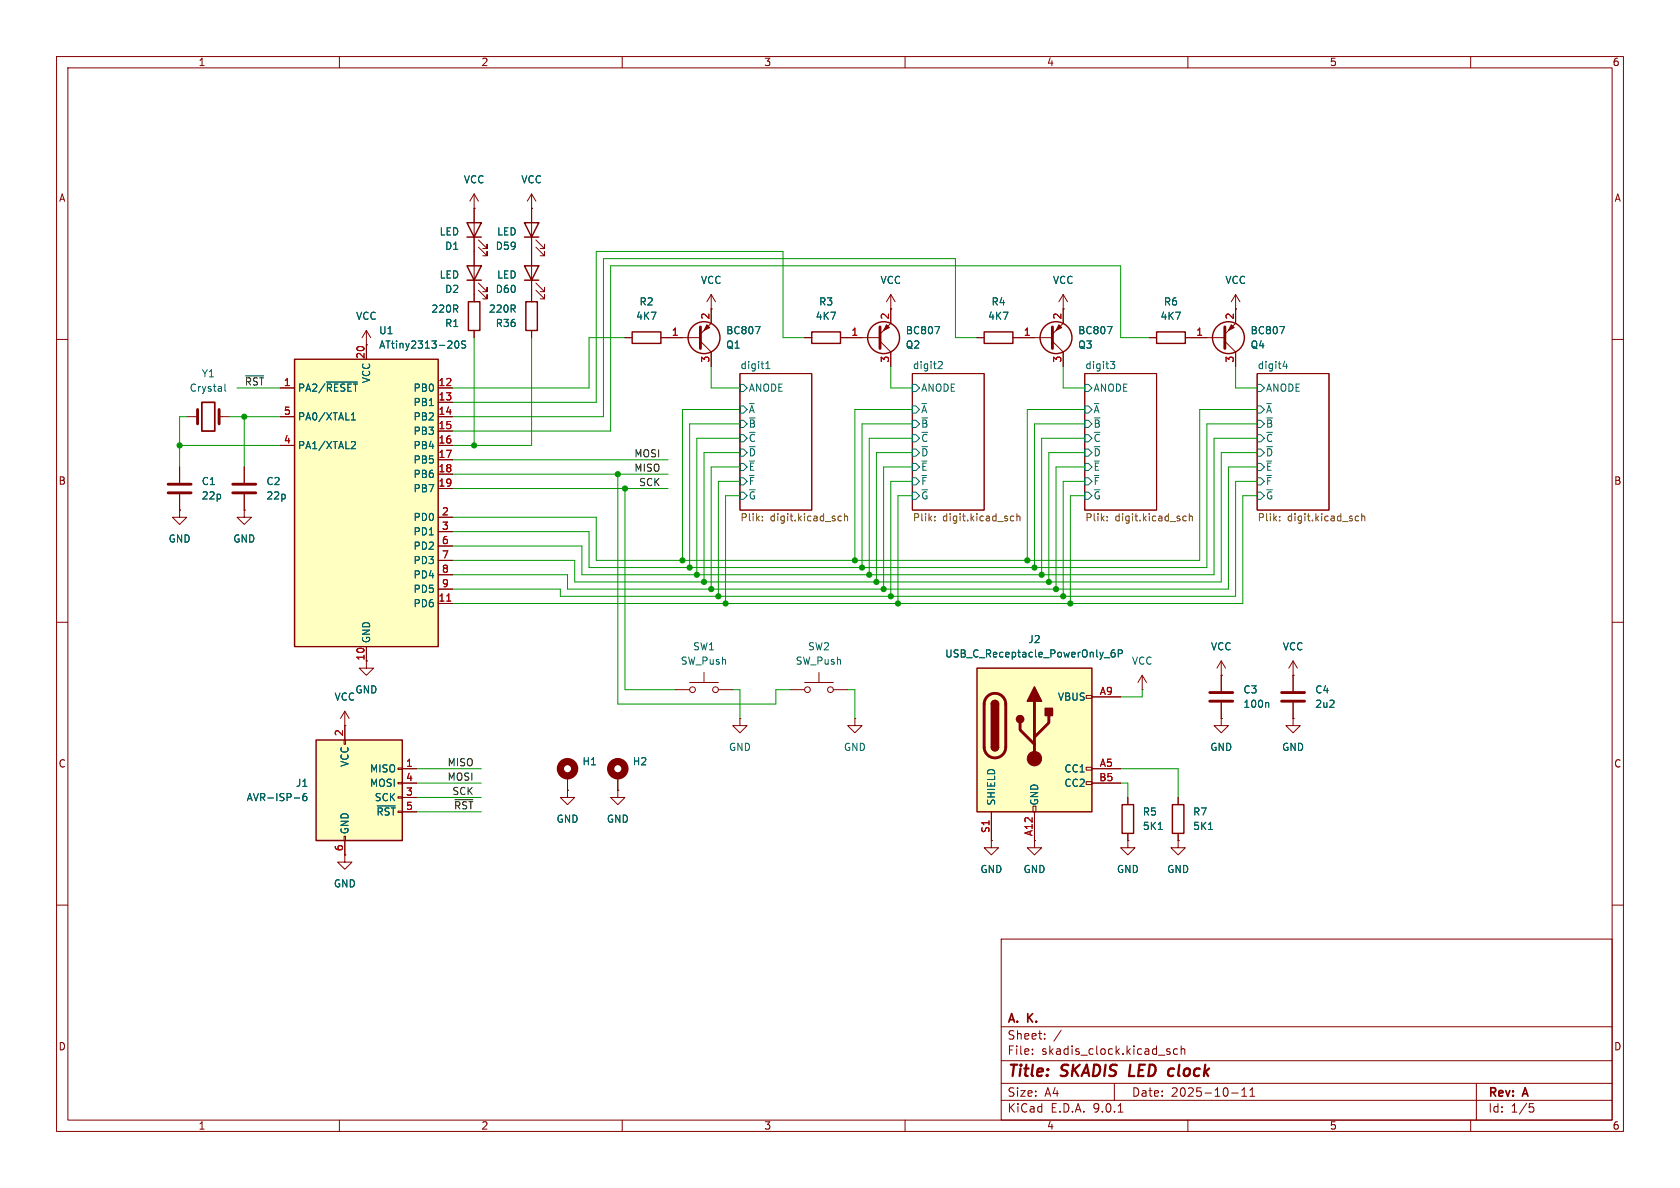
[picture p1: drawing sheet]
<svg xmlns="http://www.w3.org/2000/svg" width="297mm" height="210mm" viewBox="0 0 297 210" stroke-linecap="round" stroke-linejoin="round" font-family="sans-serif">
<g fill="none" stroke="#840000" stroke-width=".18">
<path d="M10 10h277v190h-277zM12 12h273v186h-273zM60 10v2M110 10v2M160 10v2M210 10v2M260 10v2M83.8 36.8h.1M83.8 34.3l-.7 1.3M83.8 34.3l.8 1.3M83.8 34.3v19M94 36.8h.1"/>
<path d="M94 34.3v19M94 34.3l-.8 1.3M94 34.3l.7 1.3M64.8 58.4l-.8 1.3M64.8 58.4l.7 1.3M64.8 58.4v2.6M83.8 58.4v1.3M84.6 51.3l1.5 1.5v-.7v.7h-.8M84.6 50l1.5 1.6v-.8v.8h-.8M84.6 43.7l1.5 1.5v-.7v.7h-.8M84.6 42.4l1.5 1.5v-.7v.7h-.8M94 58.4v1.3"/>
<path d="M94.7 43.7l1.6 1.5v-.7v.7h-.8M94.7 42.4l1.6 1.5v-.7v.7h-.8M94.7 51.3l1.6 1.5v-.7v.7h-.8M94.7 50l1.6 1.6v-.8v.8h-.8M10 60h2M33 73.7h1.9M38.7 73.7h1.9M64.8 61h.1M130.8 66h12.7v24.2h-12.7zM161.3 66h12.7v24.2h-12.7zM191.8 66h12.7v24.2h-12.7zM222.2 66h12.7v24.2h-12.7z"/>
<path d="M285 60h2M31.7 82.6v2.7M31.7 87.4v2.8M43.2 90.2v1.2h1.2l-1.2 1.3-1.3-1.3h1.3M43.2 90.2h.1M43.2 82.6v2.7M43.2 87.4v2.8M10 110h2M285 110h2M130.8 127v1.3h1.3l-1.3 1.2-1.3-1.2h1.3M130.8 127h.1M10 160h2"/>
<path d="M177 166h108v32h-108zM285 160h2M60 198v2M110 198v2M160 198v2M177 194.5h108M177 191.5h108M177 187.5h108M177 181.5h108M182.5 186.3v.1M182.5 185.5v.1M184.7 183.6v.1"/>
<path d="M184.7 182.8v.1M187.6 182.1l-1.3 2M197 191.5v3M197.7 196.6h.8M206.3 185.8l.5 .2 .1 .1-.1 .2-.4 .1M206.3 185.5h.5M208.2 185.5l-.5-.1-.2 .3v.4l.1 .2h.6M208.8 185.5l.2-.1 .4 .1 .1 .9M208.8 184.9v1.5M210 198v2M217.7 193.2h1.2M219.5 193.8h.9"/>
<path d="M219.5 192.7l.5-.4v1.5M221 193.8h.8M221 192.7l.4-.4v1.5M260 198v2M261 191.5v6.5M270.4 195.1h.7M270.5 195.7h.4l.3 .3-.2 .5-.5 .1"/>
</g>
<path d="M199.8 188.2l-.2 2h.9M207 188.9l.6 .1M207.4 190.1l-.6 .1" fill="none" stroke="#840000" stroke-width=".4"/>
<g fill="none" stroke="#006464" stroke-width=".18">
<path d="M39.8 67.9v1.1l.1 .2M130.8 67.9h.6l.7 .7-.7 .6h-.6zM130.8 71.8h.6l.7 .6-.7 .6h-.6zM130.8 74.3h.6l.7 .6-.7 .7h-.6zM130.8 76.8h.6l.7 .7-.7 .6h-.6zM130.8 79.4h.6l.7 .6-.7 .6h-.6zM132.5 71.3h.8M135.4 65.2h.7M135.4 64.3l.3-.4v1.3M161.3 67.9h.6l.7 .7-.7 .6h-.6zM161.3 71.8h.6l.7 .6-.7 .6h-.6zM161.3 74.3h.6l.7 .6-.7 .7h-.6z"/>
<path d="M161.3 76.8h.6l.7 .7-.7 .6h-.6zM161.3 79.4h.6l.7 .6-.7 .6h-.6zM163 71.3h.8M166 63.9l.5 .1 .1 .3-.8 .9h.8M191.8 67.9h.6l.6 .7-.6 .6h-.6zM191.8 71.8h.6l.6 .6-.6 .6h-.6zM191.8 74.3h.6l.6 .6-.6 .7h-.6zM191.8 76.8h.6l.6 .7-.6 .6h-.6zM191.8 79.4h.6l.6 .6-.6 .6h-.6zM193.5 71.3h.8M196.3 63.9h.8l-.5 .5 .4 .1 .1 .4-.3 .3h-.3M222.2 67.9h.7l.6 .7-.6 .6h-.7z"/>
<path d="M222.2 71.8h.7l.6 .6-.6 .6h-.7zM222.2 74.3h.7l.6 .6-.6 .7h-.7zM222.2 76.8h.7l.6 .7-.6 .6h-.7zM222.2 79.4h.7l.6 .6-.6 .6h-.7zM223.9 71.3h.9M227.1 63.8l-.3 .9h.8M227.4 64.3v.9M130.8 81.9h.6l.7 .7-.7 .6h-.6zM130.8 84.5h.6l.7 .6-.7 .6h-.6zM130.8 87h.6l.7 .6-.7 .7h-.6zM161.3 81.9h.6l.7 .7-.7 .6h-.6zM161.3 84.5h.6l.7 .6-.7 .6h-.6z"/>
<path d="M161.3 87h.6l.7 .6-.7 .7h-.6zM191.8 81.9h.6l.6 .7-.6 .6h-.6zM191.8 84.5h.6l.6 .6-.6 .6h-.6zM191.8 87h.6l.6 .6-.6 .7h-.6zM222.2 81.9h.7l.6 .7-.6 .6h-.7zM222.2 84.5h.7l.6 .6-.6 .6h-.7zM222.2 87h.7l.6 .6-.6 .7h-.7z"/>
</g>
<g fill="none" stroke="#725600" stroke-width=".18">
<path d="M134.8 92v.1M134.8 91.3v.1M148.2 92l.2 .1 .4-.1M148.8 91.3l-.4-.1-.2 .2M149.3 91.4l.2-.2 .3 .1v.8M149.3 90.8v1.3M165.3 92v.1M165.3 91.3v.1M178.7 92l.2 .1 .3-.1M179.2 91.3l-.3-.1-.2 .2M179.8 91.4l.2-.2 .3 .1v.8M179.8 90.8v1.3"/>
<path d="M195.7 92v.1M195.7 91.3v.1M209.2 92l.1 .1 .4-.1M209.7 91.3l-.4-.1-.1 .2M210.3 91.4l.1-.2 .3 .1 .1 .8M210.3 90.8v1.3M226.2 92v.1M226.2 91.3v.1M239.6 92l.2 .1 .4-.1M240.2 91.3l-.4-.1-.2 .2M240.7 91.4l.2-.2 .3 .1 .1 .8M240.7 90.8v1.3"/>
</g>
<path d="M34.9 72.4v2.5M38.7 72.4v2.5M29.7 85.6h4.1M29.7 87.1h4.1M41.1 85.6h4.1M41.1 87.1h4.1" fill="none" stroke="#840000" stroke-width=".51"/>
<path d="M82.5 39.4h2.6l-1.3 2.5zM92.7 39.4h2.5l-1.2 2.5zM82.5 47h2.6l-1.3 2.5zM82.5 41.9h2.6M82.5 49.5h2.6M82.8 53.3h2v5.1h-2zM92.7 47h2.5l-1.2 2.5zM92.7 41.9h2.5M92.7 49.5h2.5M93 53.3h2v5.1h-2z" fill="none" stroke="#840000" stroke-width=".25"/>
<path d="M35.7 71.1h2.3v5.1h-2.3z" fill="none" stroke="#840000" stroke-width=".3"/>
<path d="M52.1 63.5h25.4v50.8h-25.4z" fill="#ffffc2"/>
<g fill="none" stroke="#840000" stroke-width=".25">
<path d="M111.8 58.7h5v2h-5zM143.5 58.7h5.1v2h-5.1zM174 58.7h5.1v2h-5.1zM52.1 63.5h25.4v50.8h-25.4z"/>
<circle cx="124.5" cy="59.7" r="2.82"/>
<circle cx="156.2" cy="59.7" r="2.82"/>
<circle cx="186.7" cy="59.7" r="2.82"/>
</g>
<g fill="none" stroke="#840000" stroke-width=".18">
<path d="M110.5 59.7h1.3M116.8 59.7h7M125.7 54.6h.1M125.7 52.1l-.7 1.2M125.7 52.1l.8 1.2M125.7 52.1v5.1l-1.9 1.9M142.2 59.7h1.3M148.6 59.7h7M157.5 54.6h.1M157.5 52.1l-.8 1.2M157.5 52.1l.7 1.2M157.5 52.1v5.1l-1.9 1.9"/>
<path d="M172.7 59.7h1.3M179.1 59.7h7M188 54.6v2.6l-1.9 1.9M49.5 68.6h2.6M49.5 73.7h2.6M49.5 78.7h2.6M64.8 61v2.5M77.5 68.6h2.5M77.5 73.7h2.5M77.5 78.7h2.5M77.5 71.1h2.5M77.5 76.2h2.5"/>
<path d="M123.8 60.3l1.9 1.9v2.6M155.6 60.3l1.9 1.9v2.6M186.1 60.3l1.9 1.9v2.6M77.5 81.3h2.5M77.5 83.8h2.5M77.5 86.4h2.5M77.5 91.4h2.5M77.5 94h2.5M77.5 96.5h2.5M77.5 99.1h2.5M64.8 114.3v2.5M77.5 101.6h2.5"/>
<path d="M77.5 104.1h2.5M77.5 106.7h2.5M228.6 119.4h.1M228.6 116.8l-.8 1.3M228.6 116.8l.8 1.3M228.6 116.8v2.6M100.3 139.7v1.3h1.3l-1.3 1.2-1.2-1.2h1.2M100.3 139.7h.1M100.3 137.2v2.5M109.2 139.7v1.3h1.3l-1.3 1.2-1.3-1.2h1.3M109.2 139.7h.1M109.2 137.2v2.5"/>
<path d="M61 151.1v1.3h1.2l-1.2 1.3-1.3-1.3h1.3M61 151.1h.1"/>
</g>
<path d="M133.5 57.7h.9l-.6 1.3M165.3 57.7h.8l-.5 1.3M195.8 57.7h.8l-.5 1.3M57.7 67.5h5.5M62.1 74.2h.7M62.1 73.3l.4-.3v1.2M62.3 78l.4 .1 .1 .3-.7 .9h.7M80.6 60.3h.1a.68 .68 0 0 1 .4 .6 .68 .68 0 0 1-.4 .6 .84 .84 0 0 1-.1-1.2zM82.3 60.3h-.5l-.1 .1v.4l.5 .2 .1 .3-.2 .2h-.5" fill="none" stroke="#006464" stroke-width=".18"/>
<path d="M79 106.3h.7" fill="none" stroke="#a90000" stroke-width=".18"/>
<path d="M123.8 57.8v3.8M155.6 57.8v3.8M186.1 57.8v3.8" fill="none" stroke="#840000" stroke-width=".51"/>
<g fill="#840000" stroke="#840000" stroke-width=".18">
<path d="M187.2 57.4l.5 .5-1 .5z"/>
<path d="M156.7 57.4l.5 .5-1 .5z"/>
<path d="M125 57.4l.5 .5-1 .5z"/>
</g>
<g fill="none" stroke="#840000" stroke-width="1.3">
<circle cx="100.3" cy="135.9" r="1.27"/>
<circle cx="109.2" cy="135.9" r="1.27"/>
</g>
<path d="M55.9 130.8h15.2v17.8h-15.2z" fill="#ffffc2"/>
<g fill="none" stroke="#840000" stroke-width=".18">
<path d="M64.8 116.8v1.3h1.2l-1.2 1.3-1.3-1.3h1.3M144.8 118.9v1.8M201.9 119.4l-.7 1.3M201.9 119.4l.8 1.3M201.9 119.4v2.5M215.9 119.4h.1M215.9 116.8v5.4M215.9 116.8l-.8 1.3M215.9 116.8l.8 1.3M228.6 119.4v2.8M60.8 130.8h.3v.8h-.3zM61 128.3h.1"/>
<path d="M61 125.7v5.1M61 125.7l-.8 1.3M61 125.7l.7 1.3M70.4 135.8h.7v.2h-.7zM70.4 138.3h.7v.3h-.7zM71.1 135.9h2.6M71.1 138.4h2.6M139.7 121.9h2.5M142.2 120.7h5.1M147.3 121.9h2.6M201.9 121.9h.1M215.9 127v1.3h1.3l-1.3 1.2-1.3-1.2h1.3"/>
<path d="M215.9 127h.1M215.9 124.2v2.8M228.6 127v1.3h1.3l-1.3 1.2-1.3-1.2h1.3M228.6 127h.1M228.6 124.2v2.8M60.8 147.8h.3v.8h-.3zM61 148.6v2.5M70.4 140.8h.7v.3h-.7zM71.1 141h2.6M71.1 143.5h2.6M175.3 148.6v1.3h1.2l-1.2 1.2-1.3-1.2h1.3M175.3 148.6h.1"/>
<path d="M199.4 148.6v1.3h1.3l-1.3 1.2-1.3-1.2h1.3M199.4 148.6h.1M199.4 141v1.2M199.4 147.3v1.3M208.3 148.6v1.3h1.2l-1.2 1.2-1.3-1.2h1.3M208.3 148.6h.1M208.3 141v1.2M208.3 147.3v1.3"/>
<circle cx="142.7" cy="121.9" r=".51"/>
<circle cx="146.8" cy="121.9" r=".51"/>
</g>
<path d="M55.9 130.8h15.2v17.8h-15.2zM198.4 142.2h2v5.1h-2zM207.3 142.2h2v5.1h-2z" fill="none" stroke="#840000" stroke-width=".25"/>
<path d="M224.1 124.2l.2 .2v.6M52 141.1h1M54.1 140.3h-.3a.86 .86 0 0 0 0 1.2l.4-.1 .1-.4-.3-.2h-.2l-.3 .2M66.7 142.5h3.2M204.8 146.6h.7M213.7 146.6h.7" fill="none" stroke="#006464" stroke-width=".18"/>
<path d="M213.9 122.4h4M213.9 124h4M226.6 122.4h4M226.6 124h4" fill="none" stroke="#840000" stroke-width=".51"/>
<path d="M172.7 118.1h20.3v25.4h-20.3z" fill="#ffffc2"/>
<g fill="none" stroke="#840000" stroke-width=".18">
<path d="M83.8 36.8h.1M83.8 36.8v2.6M94 36.8h.1M94 36.8v2.6M83.8 41.9v5.1M83.8 49.5v3.8M83.8 58.4v1.3M94 41.9v5.1M94 49.5v3.8M94 58.4v1.3M110.5 59.7h1.3M116.8 59.7h3.8"/>
<path d="M125.7 54.6h.1M125.7 54.6v2.6M142.2 59.7h1.3M148.6 59.7h3.8M157.5 54.6h.1M157.5 54.6v2.6M172.7 59.7h1.3M179.1 59.7h3.8M188 54.6h.1M188 52.1l-.8 1.2M188 52.1l.7 1.2M188 52.1v5.1"/>
<path d="M203.2 59.7h1.3M209.5 59.7h7M218.4 54.6h.1M218.4 52.1v5.1l-1.9 1.9M218.4 52.1l-.7 1.2M218.4 52.1l.8 1.2M49.5 68.6h2.6M49.5 73.7h2.6M49.5 78.7h2.6M64.8 61h.1M64.8 61v2.5M77.5 68.6h2.5"/>
<path d="M77.5 73.7h2.5M77.5 78.7h2.5M77.5 71.1h2.5M77.5 76.2h2.5M125.7 62.2v2.6M157.5 62.2v2.6M188 62.2v2.6M216.5 60.3l1.9 1.9v2.6M31.7 90.2v1.2h1.3l-1.3 1.3-1.2-1.3h1.2M31.7 90.2h.1M31.7 82.6v2.7M31.7 87.4v2.8"/>
<path d="M43.2 90.2h.1M43.2 82.6v2.7M43.2 87.4v2.8M77.5 81.3h2.5M77.5 83.8h2.5M77.5 86.4h2.5M77.5 91.4h2.5M77.5 94h2.5M77.5 96.5h2.5M77.5 99.1h2.5M64.8 114.3v2.5M77.5 101.6h2.5"/>
<path d="M77.5 104.1h2.5M77.5 106.7h2.5M124.5 118.9v1.8M215.9 119.4h.1M215.9 119.4v2.8M228.6 119.4h.1M228.6 119.4v2.8M61 128.3h.1M61 128.3v2.5M71.1 135.9h2.6M71.1 138.4h2.6M100.3 139.7h.1"/>
<path d="M100.3 137.2v2.5M109.2 139.7h.1M109.2 137.2v2.5M119.4 121.9h2.5M121.9 120.7h5.1M127 121.9h2.5M151.1 127v1.3h1.3l-1.3 1.2-1.2-1.2h1.2M151.1 127h.1M192 122.9h1v.5h-1zM192 135.6h1v.5h-1zM192 138.2h1v.5h-1zM193 123.2h5.1"/>
<path d="M193 135.9h5.1M193 138.4h5.1M215.9 127h.1M215.9 124.2v2.8M228.6 127h.1M228.6 124.2v2.8M61 151.1h.1M61 148.6v2.5M71.1 141h2.6M71.1 143.5h2.6M175.3 148.6h.1M175.3 143.5v5.1"/>
<path d="M182.6 142.5h.5v1h-.5zM182.9 148.6v1.3h1.2l-1.2 1.2-1.3-1.2h1.3M182.9 148.6h.1M182.9 143.5v5.1M199.4 148.6h.1M199.4 141v1.2M199.4 147.3v1.3M208.3 148.6h.1M208.3 141v1.2M208.3 147.3v1.3"/>
<circle cx="122.4" cy="121.9" r=".51"/>
<circle cx="126.5" cy="121.9" r=".51"/>
</g>
<g fill="none" stroke="#840000" stroke-width=".25">
<path d="M204.5 58.7h5v2h-5zM172.7 118.1h20.3v25.4h-20.3zM175.3 124.5a.64 .64 0 0 1 .6-.7 .64 .64 0 0 1 .6 .7M175.3 132.1a.64 .64 0 0 0 .6 .6 .64 .64 0 0 0 .6-.6"/>
<circle cx="217.2" cy="59.7" r="2.82"/>
</g>
<path d="M216.5 57.8v3.8M174.5 123.1a1.9 1.9 0 0 1 2.1-.4 1.9 1.9 0 0 1 1.2 1.8v7.6a1.91 1.91 0 0 1-1.9 1.9 1.91 1.91 0 0 1-1.9-1.9v-7.8l.2-.6zM180.3 127.8v1.2l2.6 2.6M182.9 124v10.1M185.4 126.5v1.3l-2.5 2.5" fill="none" stroke="#840000" stroke-width=".51"/>
<g fill="#840000" stroke="#840000" stroke-width=".25">
<path d="M175.3 124.5h1.2v7.6h-1.2z"/>
<path d="M175.4 124a.64 .64 0 0 1 .7-.1 .64 .64 0 0 1 .4 .6h-1.2z"/>
<path d="M175.3 132.1h1.2a.64 .64 0 0 1-.6 .6 .64 .64 0 0 1-.6-.6z"/>
<path d="M182.9 121.4l1.2 2.6h-2.5z"/>
<path d="M184.8 125.2h1.3v1.3h-1.3z"/>
<circle cx="180.3" cy="127.1" r=".63"/>
</g>
<g fill="#840000" stroke="#840000" stroke-width=".18">
<path d="M217.7 57.4l.5 .5-1 .5z"/>
<circle cx="182.9" cy="134.1" r="1.27"/>
</g>
<g fill="none" stroke="#006464" stroke-width=".18">
<path d="M133.5 57.7h.9l-.6 1.3M165.3 57.7h.8l-.5 1.3M195.8 57.7h.8l-.5 1.3M226.2 57.7h.9l-.6 1.3M57.7 67.5h5.5M62.1 74.2h.7M62.1 73.3l.4-.3v1.2M62.3 78l.4 .1 .1 .3-.7 .9h.7M80.6 60.3h.1a.68 .68 0 0 1 .4 .6 .68 .68 0 0 1-.4 .6 .84 .84 0 0 1-.1-1.2zM82.3 60.3h-.5l-.1 .1v.4l.5 .2 .1 .3-.2 .2h-.5M195.2 116.3h1M197 114.9h-.3a.86 .86 0 0 0 0 1.2l.4-.1 .1-.4-.3-.2h-.2l-.3 .2"/>
<path d="M197.7 115.5h.6l.1-.2v-.3l-.7-.1v1.2M224.1 124.2l.2 .2v.6M52 141.1h1M54.1 140.3h-.3a.86 .86 0 0 0 0 1.2l.4-.1 .1-.4-.3-.2h-.2l-.3 .2M66.7 142.5h3.2M204.8 146.6h.7M213.7 146.6h.7"/>
</g>
<path d="M43.4 66.4h3.2M80.4 141.4h3.2" fill="none" stroke="#0f0f0f" stroke-width=".18"/>
<g fill="none" stroke="#009600" stroke-width=".18">
<path d="M83.8 59.7v19M94 59.7v19h-14M110.5 59.7h-6.4v8.9h-24.1M142.2 59.7h-3.8v-15.2h-33v26.6h-25.4M172.7 59.7h-3.8v-14h-62.2v28h-26.7M203.2 59.7h-5.1v-12.7h-90.2v29.2h-27.9M31.7 78.7h17.8M33 73.7h-1.3v8.9M40.6 73.7h8.9M41.9 68.6h7.6M43.2 73.7v8.9M125.7 64.8v3.8h5.1"/>
<path d="M130.8 74.9h-8.9v25.4M130.8 72.4h-10.2v26.7M130.8 77.5h-7.6v24.1M157.5 64.8v3.8h3.8M161.3 72.4h-10.2v26.7M161.3 74.9h-8.9v25.4M161.3 77.5h-7.6v24.1M188 64.8v3.8h3.8M191.8 74.9h-8.9v25.4M191.8 72.4h-10.2v26.7M191.8 77.5h-7.7v24.1M218.4 64.8v3.8h3.8"/>
<path d="M222.2 74.9h-8.8v25.4h-109.3v-6.3h-24.1M222.2 72.4h-10.1v26.7h-106.7v-7.7h-25.4M222.2 77.5h-7.6v24.1h-111.7v-5.1h-22.9M80 86.4h38.1M80 83.8h38.1M80 81.3h38.1M109.2 83.8v40.7h28v-2.6h2.5M110.5 86.4v35.5h8.9M130.8 82.6h-5.1v21.5M130.8 87.6h-2.5v19.1M130.8 80h-6.3v22.9M130.8 85.1h-3.8v20.3"/>
<path d="M161.3 85.1h-3.8v20.3M161.3 82.6h-5.1v21.5M161.3 87.6h-2.6v19.1M161.3 80h-6.4v22.9M191.8 82.6h-5.1v21.5M191.8 87.6h-2.6v19.1M191.8 80h-6.4v22.9M191.8 85.1h-3.8v20.3M222.2 87.6h-2.5v19.1h-139.7M222.2 85.1h-3.8v20.3h-119.3v-1.3h-19.1M222.2 82.6h-5v21.5h-116.9v-2.5h-20.3M222.2 80h-6.3v22.9h-114.3v-3.8h-21.6"/>
<path d="M73.7 138.4h11.4M73.7 135.9h11.4M129.5 121.9h1.3v5.1M149.9 121.9h1.2v5.1M198.1 138.4h1.3v2.6M198.1 135.9h10.2v5.1M201.9 121.9v1.3h-3.8M73.7 141h11.4M73.7 143.5h11.4"/>
</g>
<path d="M79 106.3h.7" fill="none" stroke="#a90000" stroke-width=".18"/>
<g fill="#009600" stroke="#009600" stroke-width=".18">
<circle cx="181.6" cy="99.1" r=".46"/>
<circle cx="182.9" cy="100.3" r=".46"/>
<circle cx="128.3" cy="106.7" r=".46"/>
<circle cx="124.5" cy="102.9" r=".46"/>
<circle cx="127" cy="105.4" r=".46"/>
<circle cx="123.2" cy="101.6" r=".46"/>
<circle cx="125.7" cy="104.1" r=".46"/>
<circle cx="121.9" cy="100.3" r=".46"/>
<circle cx="120.6" cy="99.1" r=".46"/>
<circle cx="153.7" cy="101.6" r=".46"/>
<circle cx="83.8" cy="78.7" r=".46"/>
<circle cx="43.2" cy="73.7" r=".46"/>
<circle cx="109.2" cy="83.8" r=".46"/>
<circle cx="31.7" cy="78.7" r=".46"/>
<circle cx="184.1" cy="101.6" r=".46"/>
<circle cx="185.4" cy="102.9" r=".46"/>
<circle cx="156.2" cy="104.1" r=".46"/>
<circle cx="154.9" cy="102.9" r=".46"/>
<circle cx="157.5" cy="105.4" r=".46"/>
<circle cx="151.1" cy="99.1" r=".46"/>
<circle cx="158.7" cy="106.7" r=".46"/>
<circle cx="152.4" cy="100.3" r=".46"/>
<circle cx="189.2" cy="106.7" r=".46"/>
<circle cx="188" cy="105.4" r=".46"/>
<circle cx="186.7" cy="104.1" r=".46"/>
<circle cx="110.5" cy="86.4" r=".46"/>
</g>
<g font-size="2.8" fill="#840000">
<text x="178" y="190.9">Title:</text>
<text x="187.7" y="190.9">SKADIS</text>
<text x="200.5" y="190.9">LED</text>
<text x="208.2" y="190.9">clock</text>
</g>
<g font-size="2.1" fill="#840000">
<text x="178" y="184">Sheet:</text>
<text x="178" y="181.2">A.</text>
<text x="181.7" y="181.2">K.</text>
<text x="178" y="186.7">File:</text>
<text x="184.1" y="186.7">skadis_clock.kicad_sch</text>
<text x="178" y="196.9">KiCad</text>
<text x="178" y="194.1">Size:</text>
<text x="184.7" y="194.1">A4</text>
<text x="185.7" y="196.9">E.D.A.</text>
<text x="193.3" y="196.9">9.0.1</text>
<text x="200" y="194.1">Date:</text>
<text x="207" y="194.1">2025-10-11</text>
<text x="263" y="194.3">Rev:</text>
<text x="263" y="196.9">Id:</text>
<text x="267.1" y="196.9">1/5</text>
<text x="269.4" y="194.3">A</text>
</g>
<g font-size="1.8" fill="#840000">
<text x="35" y="11.9">1</text>
<text x="85" y="11.9">2</text>
<text x="135" y="11.9">3</text>
<text x="185" y="11.9">4</text>
<text x="235" y="11.9">5</text>
<text x="285" y="11.9">6</text>
<text x="10.3" y="35.9">A</text>
<text x="285.3" y="35.9">A</text>
<text x="10.3" y="85.9">B</text>
<text x="285.3" y="85.9">B</text>
<text x="64.5" y="116.9" transform="rotate(-90 64.5 116.9)">10</text>
<text x="10.3" y="135.9">C</text>
<text x="285.3" y="135.9">C</text>
<text x="10.3" y="185.9">D</text>
<text x="285.3" y="185.9">D</text>
<text x="35" y="199.9">1</text>
<text x="85" y="199.9">2</text>
<text x="135" y="199.9">3</text>
<text x="185" y="199.9">4</text>
<text x="235" y="199.9">5</text>
<text x="285" y="199.9">6</text>
</g>
<g font-size="1.8" fill="#006464">
<text x="81.9" y="32.6">VCC</text>
<text x="92.1" y="32.6">VCC</text>
<text x="77.6" y="41.8">LED</text>
<text x="87.8" y="41.8">LED</text>
<text x="78.6" y="44.4">D1</text>
<text x="87.5" y="44.4">D59</text>
<text x="77.6" y="49.4">LED</text>
<text x="78.6" y="52">D2</text>
<text x="87.5" y="52">D60</text>
<text x="87.8" y="49.4">LED</text>
<text x="123.8" y="50.4">VCC</text>
<text x="155.6" y="50.4">VCC</text>
<text x="186" y="50.4">VCC</text>
<text x="216.5" y="50.4">VCC</text>
<text x="62.9" y="56.7">VCC</text>
<text x="66.9" y="59.3">U1</text>
<text x="76.2" y="55.5">220R</text>
<text x="78.6" y="58">R1</text>
<text x="86.3" y="55.5">220R</text>
<text x="87.5" y="58">R36</text>
<text x="112.4" y="56.7">4K7</text>
<text x="113" y="54.2">R2</text>
<text x="128.3" y="59.3">BC807</text>
<text x="144.1" y="56.7">4K7</text>
<text x="144.7" y="54.2">R3</text>
<text x="160" y="59.3">BC807</text>
<text x="174.6" y="56.7">4K7</text>
<text x="175.2" y="54.2">R4</text>
<text x="190.5" y="59.3">BC807</text>
<text x="205.1" y="56.7">4K7</text>
<text x="205.7" y="54.2">R6</text>
<text x="221" y="59.3">BC807</text>
<text x="66.9" y="61.8">ATtiny2313-20S</text>
<text x="128.3" y="61.8">Q1</text>
<text x="130.8" y="65.3">digit1</text>
<text x="160" y="61.8">Q2</text>
<text x="161.3" y="65.3">digit2</text>
<text x="190.5" y="61.8">Q3</text>
<text x="191.8" y="65.3">digit3</text>
<text x="221" y="61.8">Q4</text>
<text x="222.2" y="65.3">digit4</text>
<text x="33.4" y="69.4">Crystal</text>
<text x="35.6" y="66.9">Y1</text>
<text x="52.6" y="69.4">PA2/~{RESET}</text>
<text x="65.6" y="67.8" transform="rotate(-90 65.6 67.8)">VCC</text>
<text x="73" y="69.4">PB0</text>
<text x="73" y="72">PB1</text>
<text x="132.3" y="69.4">ANODE</text>
<text x="162.8" y="69.4">ANODE</text>
<text x="193.2" y="69.4">ANODE</text>
<text x="223.7" y="69.4">ANODE</text>
<text x="52.6" y="74.5">PA0/XTAL1</text>
<text x="73" y="74.5">PB2</text>
<text x="73" y="77.1">PB3</text>
<text x="132.3" y="73.3">~{A}</text>
<text x="132.3" y="75.8">~{B}</text>
<text x="162.8" y="73.3">~{A}</text>
<text x="162.8" y="75.8">~{B}</text>
<text x="193.2" y="73.3">~{A}</text>
<text x="193.2" y="75.8">~{B}</text>
<text x="223.7" y="73.3">~{A}</text>
<text x="223.7" y="75.8">~{B}</text>
<text x="52.6" y="79.6">PA1/XTAL2</text>
<text x="73" y="79.6">PB4</text>
<text x="73" y="82.1">PB5</text>
<text x="132.3" y="78.3">~{C}</text>
<text x="132.3" y="80.9">~{D}</text>
<text x="132.3" y="83.4">~{E}</text>
<text x="162.8" y="78.3">~{C}</text>
<text x="162.8" y="80.9">~{D}</text>
<text x="162.8" y="83.4">~{E}</text>
<text x="193.2" y="78.3">~{C}</text>
<text x="193.2" y="80.9">~{D}</text>
<text x="193.2" y="83.4">~{E}</text>
<text x="223.7" y="78.3">~{C}</text>
<text x="223.7" y="80.9">~{D}</text>
<text x="223.7" y="83.4">~{E}</text>
<text x="35.6" y="86">C1</text>
<text x="35.6" y="88.5">22p</text>
<text x="47" y="86">C2</text>
<text x="47" y="88.5">22p</text>
<text x="73" y="84.7">PB6</text>
<text x="73" y="87.2">PB7</text>
<text x="132.3" y="86">~{F}</text>
<text x="132.3" y="88.5">~{G}</text>
<text x="162.8" y="86">~{F}</text>
<text x="162.8" y="88.5">~{G}</text>
<text x="193.2" y="86">~{F}</text>
<text x="193.2" y="88.5">~{G}</text>
<text x="223.7" y="86">~{F}</text>
<text x="223.7" y="88.5">~{G}</text>
<text x="73" y="92.3">PD0</text>
<text x="73" y="94.8">PD1</text>
<text x="29.7" y="96.1">GND</text>
<text x="41.1" y="96.1">GND</text>
<text x="73" y="97.4">PD2</text>
<text x="73" y="99.9">PD3</text>
<text x="73" y="102.5">PD4</text>
<text x="73" y="105">PD5</text>
<text x="73" y="107.5">PD6</text>
<text x="65.6" y="113.8" transform="rotate(-90 65.6 113.8)">GND</text>
<text x="181.7" y="113.9">J2</text>
<text x="120.2" y="117.7">SW_Push</text>
<text x="122.4" y="115.2">SW1</text>
<text x="140.6" y="117.7">SW_Push</text>
<text x="142.7" y="115.2">SW2</text>
<text x="167" y="116.4">USB_C_Receptacle_PowerOnly_6P</text>
<text x="200" y="117.7">VCC</text>
<text x="214" y="115.2">VCC</text>
<text x="226.7" y="115.2">VCC</text>
<text x="59" y="124.1">VCC</text>
<text x="62.7" y="122.8">GND</text>
<text x="186.9" y="124.1">VBUS</text>
<text x="219.7" y="122.8">C3</text>
<text x="219.7" y="125.3">100n</text>
<text x="232.4" y="122.8">C4</text>
<text x="232.4" y="125.3">2u2</text>
<text x="61.8" y="135.7" transform="rotate(-90 61.8 135.7)">VCC</text>
<text x="65.3" y="136.8">MISO</text>
<text x="102.9" y="135.5">H1</text>
<text x="111.8" y="135.5">H2</text>
<text x="128.8" y="132.9">GND</text>
<text x="149.1" y="132.9">GND</text>
<text x="188.1" y="136.8">CC1</text>
<text x="213.9" y="132.9">GND</text>
<text x="226.6" y="132.9">GND</text>
<text x="43.5" y="141.8">AVR-ISP-6</text>
<text x="52.2" y="139.3">J1</text>
<text x="65.3" y="139.3">MOSI</text>
<text x="66.2" y="141.8">SCK</text>
<text x="176.1" y="142.5" transform="rotate(-90 176.1 142.5)">SHIELD</text>
<text x="183.7" y="142.5" transform="rotate(-90 183.7 142.5)">GND</text>
<text x="188.1" y="139.3">CC2</text>
<text x="61.8" y="147.6" transform="rotate(-90 61.8 147.6)">GND</text>
<text x="66.5" y="144.4">~{RST}</text>
<text x="98.3" y="145.6">GND</text>
<text x="107.2" y="145.6">GND</text>
<text x="201.9" y="144.4">R5</text>
<text x="201.9" y="146.9">5K1</text>
<text x="210.8" y="144.4">R7</text>
<text x="210.8" y="146.9">5K1</text>
<text x="173.2" y="154.5">GND</text>
<text x="180.8" y="154.5">GND</text>
<text x="197.4" y="154.5">GND</text>
<text x="206.2" y="154.5">GND</text>
<text x="58.9" y="157.1">GND</text>
</g>
<g font-size="1.8" fill="#a90000">
<text x="118.7" y="59.4">1</text>
<text x="125.5" y="56.6" transform="rotate(-90 125.5 56.6)">2</text>
<text x="150.4" y="59.4">1</text>
<text x="157.2" y="56.6" transform="rotate(-90 157.2 56.6)">2</text>
<text x="180.9" y="59.4">1</text>
<text x="187.7" y="56.6" transform="rotate(-90 187.7 56.6)">2</text>
<text x="211.4" y="59.4">1</text>
<text x="218.2" y="56.6" transform="rotate(-90 218.2 56.6)">2</text>
<text x="64.5" y="63.5" transform="rotate(-90 64.5 63.5)">20</text>
<text x="125.5" y="64.2" transform="rotate(-90 125.5 64.2)">3</text>
<text x="157.2" y="64.2" transform="rotate(-90 157.2 64.2)">3</text>
<text x="187.7" y="64.2" transform="rotate(-90 187.7 64.2)">3</text>
<text x="218.2" y="64.2" transform="rotate(-90 218.2 64.2)">3</text>
<text x="50.1" y="68.3">1</text>
<text x="77.4" y="68.3">12</text>
<text x="77.4" y="70.9">13</text>
<text x="50.1" y="73.4">5</text>
<text x="77.4" y="73.4">14</text>
<text x="77.4" y="75.9">15</text>
<text x="50.1" y="78.5">4</text>
<text x="77.4" y="78.5">16</text>
<text x="77.4" y="81">17</text>
<text x="77.4" y="83.6">18</text>
<text x="77.4" y="86.1">19</text>
<text x="78" y="91.2">2</text>
<text x="78" y="93.7">3</text>
<text x="78" y="96.3">6</text>
<text x="78" y="98.8">7</text>
<text x="78" y="101.3">8</text>
<text x="77.4" y="106.4">11</text>
<text x="78" y="103.9">9</text>
<text x="194.3" y="122.9">A9</text>
<text x="60.7" y="130.2" transform="rotate(-90 60.7 130.2)">2</text>
<text x="71.7" y="135.6">1</text>
<text x="194.3" y="135.6">A5</text>
<text x="71.7" y="138.2">4</text>
<text x="71.7" y="140.7">3</text>
<text x="71.7" y="143.3">5</text>
<text x="194.2" y="138.2">B5</text>
<text x="175" y="147.4" transform="rotate(-90 175 147.4)">S1</text>
<text x="182.6" y="147.9" transform="rotate(-90 182.6 147.9)">A12</text>
<text x="60.7" y="150.6" transform="rotate(-90 60.7 150.6)">6</text>
</g>
<g font-size="1.8" fill="#0f0f0f">
<text x="43.2" y="68.2">~{RST} 1</text>
<text x="112" y="83.5">MISO</text>
<text x="112" y="80.9">MOSI</text>
<text x="112.9" y="86">SCK</text>
<text x="79" y="135.5">MISO</text>
<text x="79" y="138.1">MOSI</text>
<text x="79.9" y="140.6">SCK</text>
<text x="80.2" y="143.2">~{RST}</text>
</g>
<g font-size="1.8" fill="#725600">
<text x="130.8" y="92.5">Plik:</text>
<text x="136.2" y="92.5">digit.kicad_sch</text>
<text x="161.3" y="92.5">Plik:</text>
<text x="166.6" y="92.5">digit.kicad_sch</text>
<text x="191.8" y="92.5">Plik:</text>
<text x="197.1" y="92.5">digit.kicad_sch</text>
<text x="222.2" y="92.5">Plik:</text>
<text x="227.6" y="92.5">digit.kicad_sch</text>
</g>
</svg>
